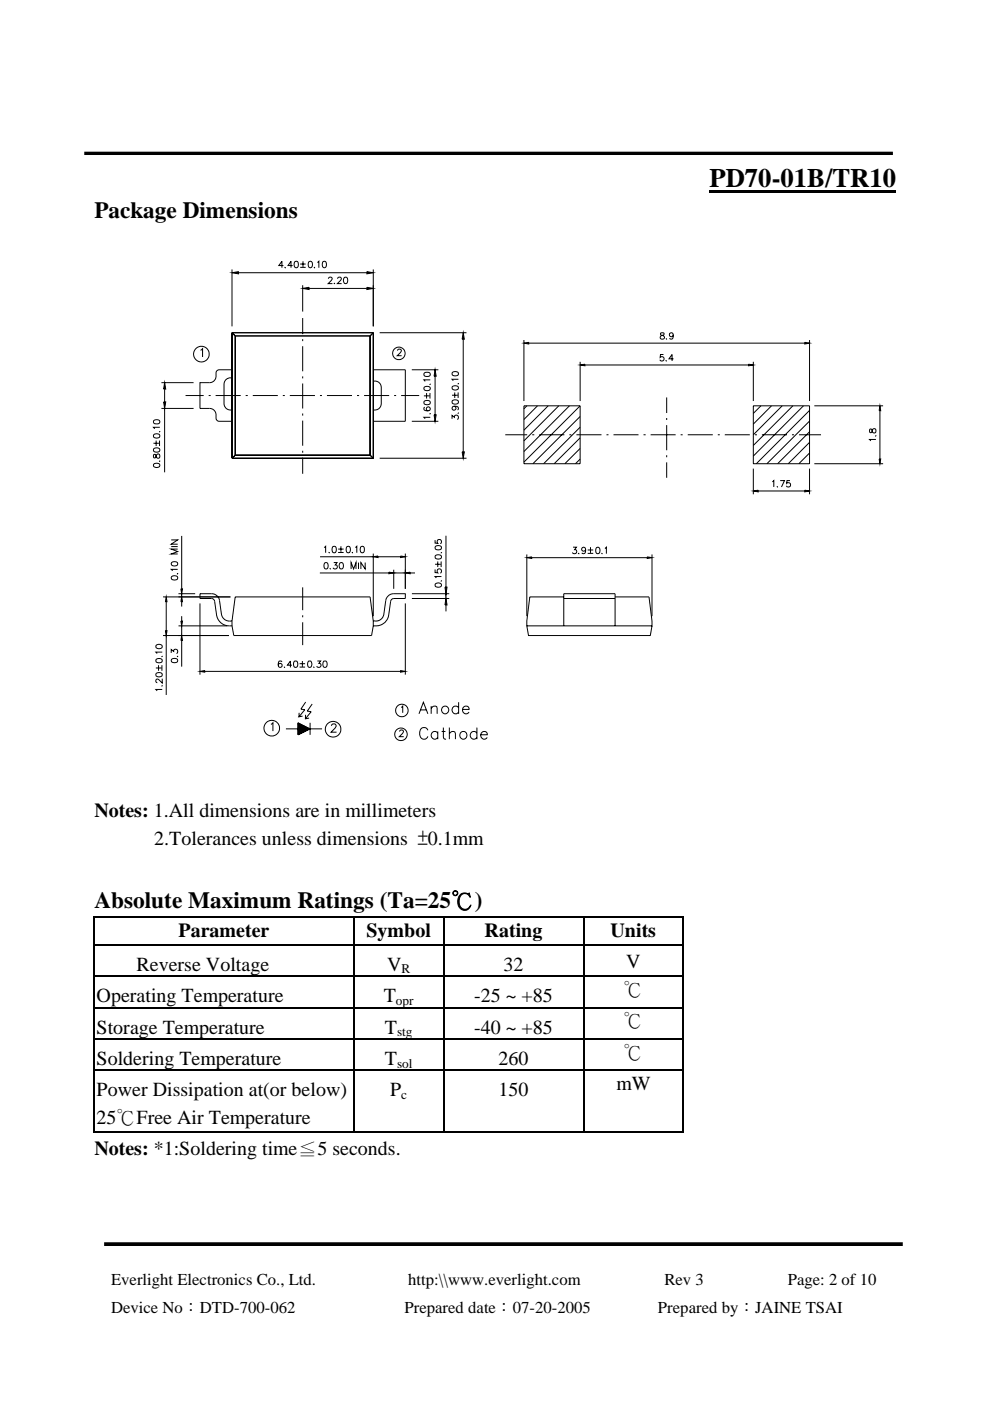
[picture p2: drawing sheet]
<svg xmlns="http://www.w3.org/2000/svg" width="210mm" height="297mm" viewBox="0 0 210 297" stroke-linecap="round" stroke-linejoin="round" font-family="sans-serif">
<path d="M22.1 263.8h169.3" fill="none" stroke="#000" stroke-width=".79" stroke-linecap="butt"/>
<path d="M24.2 48h167.3v113.8h-167.3z" fill="#fff"/>
<path d="M24.2 161.8h167.3" fill="none" stroke="#fff" stroke-width=".21"/>
<g fill="none" stroke="#000" stroke-width=".21">
<path d="M49.2 57.8l1.4-.2v.5zM49.2 57.1v12.1M50.6 57.8h27.2M60.1 56.3h-1l.7-.9v1.4M60.5 56.6v.1M62 56.3h-.9l.6-.9v1.4M62.5 55.5l.2-.1a.71 .71 0 0 1 .6 .7 .71 .71 0 0 1-.6 .7 .9 .9 0 0 1-.2-1.3zM63.6 56h1.2M63.6 56.7h1.2M64.2 55.4v1.2M65.5 55.5l.2-.1a.71 .71 0 0 1 .6 .7 .71 .71 0 0 1-.6 .7 .9 .9 0 0 1-.2-1.3zM66.7 56.6l.1 .1"/>
<path d="M67.3 55.6l.3-.2v1.4M68.5 55.5l.2-.1a.72 .72 0 0 1 .5 .7 .72 .72 0 0 1-.5 .7 .9 .9 0 0 1-.2-1.3zM69.6 59.1l.3-.3h.4l.1 .2-.2 .5-.6 .6h.9M71.6 59.1l.3-.3h.3l.2 .2-.2 .5-.7 .6h.9M73 58.8h.2a.72 .72 0 0 1 .5 .6 .72 .72 0 0 1-.5 .7h-.2l-.2-.6zM77.8 57.6l1.3 .2-1.3 .3zM79.1 57.1v12.1M42.5 74.3l.4-.4v1.8M49.2 70.5h29.9v26.7h-29.9zM49.2 78.4l-3 .1-.4 .4v.9a1.4 1.4 0 0 1-1.4 1.3h-2v5.5h2a1.37 1.37 0 0 1 1.4 1.3v1l.4 .4h3M49.2 70.5l.7 .7-.7-.7M49.2 70.5h29.9"/>
<path d="M49.2 70.5v26.7M49.9 71.2h28.6v25.3h-28.6zM64.2 61.2l1.3-.3v.5zM64.2 60.5v5.6M64.2 67.4v3.4M64.2 71.9v.4M64.2 73.4v5.3M64.2 79.8v.4M65.5 61.2h12.3M71 60v.1M77.8 60.9l1.3 .3-1.3 .2zM79.1 70.5l-.6 .7 .6-.7"/>
<path d="M79.1 70.5v26.7M79.1 78.4h6.8v10.9h-6.8M80.5 70.5h18.4M84.3 74.3l.1-.2 .4-.1 .3 .4-.9 1h1M87.3 78.4h5.6M89.9 79.1l.5-.2a.58 .58 0 0 1 .8 .4 .7 .7 0 0 1-.6 .5 .7 .7 0 0 1-.7-.5zM92.2 78.4l.3 1.4h-.5zM92.2 79.8v8.1M95.9 79l.5-.2a.61 .61 0 0 1 .8 .4 .7 .7 0 0 1-.7 .5 .7 .7 0 0 1-.7-.5zM98.2 70.5l.2 1.4h-.4zM98.2 71.9v23.9M111.1 72.7l1-.1v.3z"/>
<path d="M111.1 72.1v12.9M112.1 72.7h58.5M123 77.4l1-.2v.4zM123 76.7v8.3M124 77.4h34.7M140.1 70.6v.4l.6 .2 .2 .3a.44 .44 0 0 1-.5 .4 .44 .44 0 0 1-.4-.6l.8-.4-.1-.3zM140.7 75.2h-.7v.6a.48 .48 0 0 1 .7 0 .48 .48 0 0 1-.1 .7 .48 .48 0 0 1-.7-.2M141.3 76.4v.1M141.3 71.8h.1M142.7 71a.41 .41 0 0 1-.5 .3 .41 .41 0 0 1-.2-.6 .41 .41 0 0 1 .7 0v.3a.64 .64 0 0 1-.5 .9l-.2-.2M142.8 76.1h-1l.7-.9v1.3M158.7 77.2l1 .2-1 .2z"/>
<path d="M159.7 76.7v8.3M159.7 77.4h.1M170.6 72.6l1 .1-1 .2zM171.6 72.1v12.9M32.5 94h1.2M32.6 98.4l.5-.2a.58 .58 0 0 1 .8 .5 .72 .72 0 0 1-.7 .4 .72 .72 0 0 1-.7-.5zM32.6 96.4v.6h.4a.56 .56 0 0 1 .2-.6 .56 .56 0 0 1 .6 0v.6a.56 .56 0 0 1-.6 0 .56 .56 0 0 1-.2-.6zM32.6 95.1l.5-.1a.58 .58 0 0 1 .8 .5 .73 .73 0 0 1-.7 .4 .73 .73 0 0 1-.7-.6zM32.6 92.2l.5-.2a.58 .58 0 0 1 .8 .5 .72 .72 0 0 1-.7 .4 .72 .72 0 0 1-.7-.5zM32.6 89.2l.5-.2a.58 .58 0 0 1 .8 .5 .74 .74 0 0 1-.7 .4 .74 .74 0 0 1-.7-.5zM33.1 93.4v1.2M33.8 97.7h.1"/>
<path d="M33.8 91.4v.1M33.8 93.4v1.2M33.9 90.6h-1.4l.3 .3M34.2 86.6h6.8M34.2 81.1h6.8M34.7 85.2h.4l-.2 1.4zM34.9 81.1l.2 1.4h-.4zM34.9 82.5v2.7M34.9 86.6v13.5M39.3 83.9h3.9M44.2 83.9h.5M45.7 83.9h5.3"/>
<path d="M49.2 97.2l.7-.7-.7 .7M49.2 80.1h-.3a1.33 1.33 0 0 0-1.4 1.4v4.1a1.37 1.37 0 0 0 1.2 1.3h.5M49.2 97.2h29.9M49.9 96.5v-25.3h28.6v25.3M49.9 96.5h28.6M49.9 86.9h.1M52.1 83.9h.4M53.6 83.9h5.3M60 83.9h.4M61.4 83.9h5.4M64.2 81.3v5.3M64.2 87.7v.4"/>
<path d="M64.2 89.2v5.3M64.2 95.6v.4M64.2 97.1v3.4M67.8 83.9h.5M69.3 83.9h5.3M75.7 83.9h.4M77.2 83.9h5.3M78.5 96.5l.6 .7M79.1 80.8h.4a1.33 1.33 0 0 1 1.3 1.3v3.5a1.38 1.38 0 0 1-1.2 1.3h-.5M80.5 97.2h18.4M83.6 83.9h.4M85 83.9h3.9"/>
<path d="M87.3 89.3h5.6M89.9 83.9h1.1M89.9 85.1l.5-.2a.58 .58 0 0 1 .8 .5 .73 .73 0 0 1-.7 .4 .73 .73 0 0 1-.6-.5zM89.9 82.1l.5-.2a.58 .58 0 0 1 .8 .5 .72 .72 0 0 1-.7 .4 .72 .72 0 0 1-.6-.5zM90.1 86.3l-.2 .1a.67 .67 0 0 0 .5 .8 .67 .67 0 0 0 .8-.5 .42 .42 0 0 0-.4-.4 .42 .42 0 0 0-.4 .4 .42 .42 0 0 0 .4 .4M90.4 83.3v1.2M91.2 87.6l-.1 .1M91.2 81.4h-.1M91.2 83.3v1.2M91.2 88.5h-1.3l.2 .3M91.2 80.5h-1.3l.2 .4M92 87.9h.5l-.3 1.4z"/>
<path d="M95.8 88.8v-.7l.6 .4a.46 .46 0 0 1 .7-.4 .46 .46 0 0 1-.2 .8M95.8 83.8h1.2M95.9 85l.5-.2a.62 .62 0 0 1 .8 .4 .7 .7 0 0 1-.7 .5 .7 .7 0 0 1-.7-.5zM95.9 82l.5-.2a.62 .62 0 0 1 .8 .4 .7 .7 0 0 1-.7 .5 .7 .7 0 0 1-.7-.5zM96.3 86.1a.42 .42 0 0 1 .4 .6 .42 .42 0 0 1-.7 .2 .42 .42 0 0 1 0-.7l.3-.1a.64 .64 0 0 1 .9 .6l-.2 .2M96.4 83.2v1.2M97.1 87.5v.1M97.1 81.3h.1M97.1 83.2v1.2M97.2 80.4h-1.4l.3 .3M98 95.8h.4l-.2 1.4zM107.1 92.2h4.7"/>
<path d="M111.1 86h11.9v12.3h-11.9zM111.7 86l-.6 .7M112.8 92.2h.5M114 86l-2.9 2.9M114.3 92.2h5.4M116.2 86l-5.1 5.2M118.5 86l-7.4 7.5M120.7 92.2h.4M120.7 86l-9.6 9.7M122.2 92.2h5.3M123 86l-11.9 12M123 88.3l-10 10"/>
<path d="M123 90.6l-7.7 7.7M123 92.8l-5.5 5.5M123 95.1l-3.2 3.2M123 97.3l-1 1M128.6 92.2h.4M130.1 92.2h5.3M136.4 92.2h.5M137.9 92.2h5.4M141.4 84.3v3.3M141.4 88.6v.4M141.4 90.1v5.4M141.4 96.5v.4"/>
<path d="M141.4 98v3.3M144.3 92.2h.4M145.8 92.2h5.3M152.2 92.2h.4M153.7 92.2h5.3M159.7 86h11.9v12.3h-11.9zM159.7 99.4v5.4M160.1 92.2h.4M161.3 86l-1.6 1.7M161.5 92.2h5.4M163.6 86l-3.9 3.9M165.8 86l-6.1 6.2"/>
<path d="M167.9 92.2h.5M168.1 86l-8.4 8.4M169.4 92.2h4.7M170.3 86l-10.6 10.7M171.6 99.4v5.4M171.6 87l-11.2 11.3M171.6 89.3l-9 9M171.6 91.5l-6.7 6.8M171.6 93.8l-4.5 4.5M171.6 96.1l-2.2 2.2M172.7 86h14.5M172.7 98.3h14.5"/>
<path d="M184.4 91v.7h.3l.3-.6 .3-.2a.48 .48 0 0 1 .4 .4 .48 .48 0 0 1-.2 .5l-.5-.2-.2-.6zM185.7 92.3l-.1 .1M185.7 93.2h-1.3l.2 .3M186.4 97.3h.3l-.1 1zM186.6 86l.1 1.1h-.3zM186.6 87.1v10.2M36.3 114.5h1.4l-1.4 .9h1.4M36.3 115.9h1.4M36.4 119.3l.5-.2a.62 .62 0 0 1 .8 .4 .71 .71 0 0 1-.7 .5 .71 .71 0 0 1-.7-.5zM37.7 116.4h-1.4l1.4 .5-1.4 .6h1.4M38.5 113.6v11.2M67.9 118h11.2"/>
<path d="M68.7 116.1l.3-.3v1.4M68.9 119.3h.2a.7 .7 0 0 1 .5 .7 .7 .7 0 0 1-.5 .6 .88 .88 0 0 1-.2-1.3zM69.8 117.1h.1M70.6 115.9l.2-.1a.71 .71 0 0 1 .5 .7 .71 .71 0 0 1-.5 .7 .9 .9 0 0 1-.2-1.3zM70.8 119.3h.7l-.4 .5a.46 .46 0 0 1 .3 .7 .46 .46 0 0 1-.8-.1M71.7 116.4h1.2M71.7 117.1h1.2M72.1 119.3h.2a.7 .7 0 0 1 .5 .7 .7 .7 0 0 1-.5 .6 .84 .84 0 0 1-.2-1.3zM72.3 115.8v1.2M73.6 115.9l.2-.1a.71 .71 0 0 1 .5 .7 .71 .71 0 0 1-.5 .7 .9 .9 0 0 1-.2-1.3zM74.7 117.1h.1M75.3 116.1l.3-.3v1.4"/>
<path d="M76 119.3v1.3M76.6 115.9l.2-.1a.72 .72 0 0 1 .5 .7 .72 .72 0 0 1-.5 .7 .9 .9 0 0 1-.2-1.3zM77.4 119.3v1.3l-.9-1.3v1.3M79.1 118l1.1-.1v.3zM79.1 117.4v13.2M80.2 118h4.7M84.9 117.9l1 .1-1 .2zM85.9 117.4v7.4M85.9 118h.1M92.2 114.5v.6l.6 .1a.48 .48 0 0 1 0-.7 .48 .48 0 0 1 .7 .1 .48 .48 0 0 1-.2 .7M92.2 119.6h1.2M92.3 117.8l.5-.2a.58 .58 0 0 1 .8 .6 .73 .73 0 0 1-.7 .3 .73 .73 0 0 1-.7-.5z"/>
<path d="M92.3 115.9l.5-.2a.58 .58 0 0 1 .8 .5 .72 .72 0 0 1-.7 .4 .72 .72 0 0 1-.7-.5zM92.8 119v1.2M93.5 117.1v.1M93.5 119v1.2M94.6 113.6v10.9M111.7 118.2l1-.1v.3zM111.7 117.6v13M112.7 118.2h24.5M121.5 116h.7l-.4 .5a.46 .46 0 0 1 .4 .8 .46 .46 0 0 1-.8-.2M122.7 117.3h.1M124.2 116.5a.42 .42 0 0 1-.6 .3 .42 .42 0 0 1-.2-.6 .42 .42 0 0 1 .7 0l.1 .3a.64 .64 0 0 1-.6 .9l-.2-.2M124.6 116.6h1.2"/>
<path d="M124.6 117.3h1.2M125.2 116v1.2M126.5 116.1a.42 .42 0 0 1 .6 .2l.1 .3a.61 .61 0 0 1-.4 .8h-.1a.88 .88 0 0 1-.2-1.3zM127.7 117.3h.1M128.2 116.3l.4-.3v1.4M137.2 118.1l1 .1-1 .2zM138.2 117.6v13M159.7 104.1l1.1-.2v.4zM160.8 104.1h9.8M163.7 102.2l.4-.3v1.4M164.8 103.1l.1 .1M165.4 101.9h.9l-.6 1.4"/>
<path d="M167.5 101.9h-.6l-.1 .6a.48 .48 0 0 1 .7 0 .48 .48 0 0 1-.1 .7 .48 .48 0 0 1-.7-.2M170.6 103.9l1 .2-1 .2zM33.1 139.8l.5-.2a.62 .62 0 0 1 .8 .4 .7 .7 0 0 1-.7 .5 .7 .7 0 0 1-.7-.5zM33.1 136.8a.67 .67 0 0 1 .8-.2 .67 .67 0 0 1 .4 .7 .67 .67 0 0 1-.8 .3 .67 .67 0 0 1-.4-.8zM34.3 139.1h.1M34.4 138.3h-1.4l.3 .3M34.6 126.6h14.3M34.6 134.7h13.9M35.1 133.7h.3l-.2 1zM35.2 126.6l.2 1h-.3zM35.2 127.6v6.1M35.2 134.7v12.6"/>
<path d="M36.3 138.4v-.7l.5 .4a.46 .46 0 0 1 .8-.3 .46 .46 0 0 1-.2 .8M36.4 122.3l.5-.2a.62 .62 0 0 1 .8 .3 .71 .71 0 0 1-.7 .6 .71 .71 0 0 1-.7-.6zM36.4 139.8l.5-.2a.61 .61 0 0 1 .8 .4 .72 .72 0 0 1-.7 .5 .72 .72 0 0 1-.7-.5zM37.6 121.6h-.1M37.6 139.1h-.1M37.7 120.7h-1.4l.3 .3M37.8 132.7h10.4M37.8 125.9h3.6M38.4 124.8h.3l-.2 1.1zM38.4 131.7h.3l-.2 1zM38.5 126.6l.2 1h-.3zM38.5 134.7l.2 1.1h-.3z"/>
<path d="M38.5 125.9v.7M38.5 127.6v1M38.5 130.6v1.1M38.5 132.7v2M38.5 135.8v5.6M42.4 127.9v15.1M49.2 131.7h-.6a1.72 1.72 0 0 1-1.7-1.5l-.4-2.9a1.69 1.69 0 0 0-1.6-1.4h-2.5v1h2.4l.5 .1 .2 .5 .4 2.8a2.72 2.72 0 0 0 2.7 2.4h.6M49.2 131.7v1l.4 2h29.2l.3-2M49.2 131.7l.7-5.1h28.6l.6 5.1v1M64.2 124.5v4.9M64.2 130.5v.4M64.2 131.9v4.9"/>
<path d="M67.8 121.5h14.6M70 120.5l.1 .1M74.4 120.6v-1.3l.6 1.3 .5-1.3v1.3M82.4 121.3l1.1 .2-1.1 .1zM83.5 120.8v4M83.5 121.5h2.5M85.9 125.9v1h-2.4l-.5 .2-.6 3.2a2.67 2.67 0 0 1-2.7 2.4h-.6M85.9 121.5l1.1-.2v.3zM85.9 127.9v15.1M86 125.9h-2.5a1.72 1.72 0 0 0-1.7 1.4l-.4 3-.3 .6-.4 .5-.6 .2h-1M87 121.5h1M87.3 125.9h7.9"/>
<path d="M87.3 126.9h7.9M92.2 120.7v.7l.6 .1a.48 .48 0 0 1 0-.8 .48 .48 0 0 1 .7 .1 .48 .48 0 0 1-.2 .7M92.3 123.8a.67 .67 0 0 1 .8-.3 .67 .67 0 0 1 .4 .8l-.5 .2a.58 .58 0 0 1-.8-.5zM93.5 123.1h.1M93.6 122.2h-1.4l.3 .4M94.3 124.5h.5l-.2 1.4zM94.6 126.9l.2 1.4h-.5zM94.6 125.9v1M94.6 128.3v1.3M111.7 131.7v1l.4 2h25.8l.3-2M111.7 132.7h18.7M111.7 131.7h.1"/>
<path d="M119.5 126.6h-7.2l-.6 5.1M119.5 132.7v-6.8h10.9v6.8M119.5 126.9h10.9M130.4 126.6h7.2l.6 5.1v1h-7.8M33 141.6h1.2M33.1 142.8l.5-.2a.62 .62 0 0 1 .8 .4 .7 .7 0 0 1-.7 .5 .7 .7 0 0 1-.7-.5zM33.6 141v1.2M34.3 145.3v.1M34.3 141v1.2M34.4 146.2h-1.4l.3 .3M34.4 143.9v.9l-.9-.8h-.2l-.3 .2v.3l.4 .2M42.4 142.3l1-.1v.3z"/>
<path d="M43.4 142.3h41.5M57.4 153.6l.5-.4v1.8M59.8 140.3l-.1-.1a.68 .68 0 0 0-.8 .5 .68 .68 0 0 0 .5 .8 .43 .43 0 0 0 .4-.4 .43 .43 0 0 0-.3-.5 .43 .43 0 0 0-.5 .4M60.3 141.4h.1M60.6 154.5h7.7M61.9 141h-1l.7-.9v1.4M62.4 140.2l.2-.1a.7 .7 0 0 1 .5 .7 .7 .7 0 0 1-.5 .7 .9 .9 0 0 1-.2-1.3zM63.2 153.3v.1M63.3 153.3l-.1 .1M63.4 153.4l-.2 .1M63.4 151.1v.9M63.4 153.4l-.2 .2"/>
<path d="M63.5 153.4l-.3 .3M63.5 140.7h1.2M63.5 141.4h1.2M63.6 153.4l-.4 .4M63.6 153.5l-.4 .4M63.7 153.5l-.5 .5M63.7 153.5l-.5 .6M63.8 153.6l-.6 .6M63.9 153.6l-.7 .7M64 153.6l-.8 .8M64 153.7l-.8 .8M64.1 153.7l-.9 .9"/>
<path d="M64.1 140.1v1.2M64.2 153.7l-1 1M64.2 153.8l-1 1M64.3 153.8l-1.1 1.1M64.3 153.8l-1.1 1.2M64.4 153.9l-1.2 1.2M64.5 153.9l-1.3 1.3M64.5 153.9l-1.3 1.4M64.6 153.9l-1.4 1.4M64.6 154l-1.4 1.4M64.7 154l-1.5 1.5M64.7 154.1l-1.5 1.5"/>
<path d="M64.8 151.6l-.1 .8 .8-.1M64.8 148.8l-1 1.5 .8 .2-1.2 1.5 .8-.2M64.8 154.1l-1.6 1.6M64.9 154.1l-1.7 1.7M64.9 154.1l-1.6 1.6M65 154.2l-1.5 1.4M65 154.2l-1.3 1.4M65.1 154.2l-1.2 1.3M65.2 154.2l-1.1 1.2M65.2 154.3l-1 1M65.3 154.3l-.9 .9M65.3 154.3l-.7 .8"/>
<path d="M65.4 140.2a.68 .68 0 0 1 .8 .5 .68 .68 0 0 1-.5 .8h-.1a.9 .9 0 0 1-.2-1.3zM65.4 154.4l-.6 .6M65.5 154.4l-.5 .5M65.5 154.4l-.4 .4M65.6 154.5l-.3 .2M65.7 154.5l-.2 .1M65.7 154.5v.1M65.7 153.2v2.6M65.7 154.5l-2.5-1.3v2.6M65.7 154.5l-2.5 1.3M66.2 149.3l-1 1.5 .8 .1-1.3 1.5M66.6 141.4h.1"/>
<path d="M67.3 140.1h.7l-.4 .6a.46 .46 0 0 1 .3 .7 .46 .46 0 0 1-.8-.2M68.6 140.2l.2-.1a.7 .7 0 0 1 .6 .7 .7 .7 0 0 1-.6 .7 .9 .9 0 0 1-.2-1.3zM70.3 153.9l.1-.3 .6-.1 .3 .5-1.1 1.2h1.2M84.7 155.1l.3-.3h.4l.1 .2-.2 .5-.6 .7h.9M84.9 142.2l1 .1-1 .2zM85 150l.4-.3v1.4M88.8 151.3l1-2.4 .9 2.4M89.2 150.5h1.2M90.7 154.8a.9 .9 0 0 0-1-.5 .9 .9 0 0 0-.7 .9 1.06 1.06 0 0 0 .2 1.2 1.06 1.06 0 0 0 1.2 .2l.3-.5M91.4 150.2l.6-.5 .6 .1 .1 1.5M91.4 149.7v1.6M92.8 155.4a.78 .78 0 0 0-1.1-.1 .78 .78 0 0 0 0 1.2 .78 .78 0 0 0 1.1-.1"/>
<path d="M92.8 155.1v1.6M93.6 155.1h.8M94 154.3v2l.1 .3 .5 .1M95.3 155.5l.5-.4 .6 .1 .2 1.5M95.3 154.3v2.4M97.2 150.1a.78 .78 0 0 0-1.1-.2 .78 .78 0 0 0 0 1.2 .78 .78 0 0 0 1.1-.1M97.2 148.9v2.4M98.1 150.4h1.4a.75 .75 0 0 0-1.1-.6 .75 .75 0 0 0-.2 1.2 .74 .74 0 0 0 1.3 0M101.1 155.4a.79 .79 0 0 0-1.2-.1 .79 .79 0 0 0 0 1.2 .79 .79 0 0 0 1.2-.1M101.1 154.3v2.4M101.9 155.8h1.4a.75 .75 0 0 0-1-.6 .75 .75 0 0 0-.3 1.2 .72 .72 0 0 0 1.3 0"/>
<circle cx="42.7" cy="75.1" r="1.65"/>
<circle cx="84.6" cy="74.9" r="1.32"/>
<circle cx="57.6" cy="154.4" r="1.66"/>
<circle cx="70.6" cy="154.6" r="1.65"/>
<circle cx="85" cy="155.7" r="1.33"/>
<circle cx="85.2" cy="150.6" r="1.33"/>
<circle cx="94.4" cy="150.5" r=".8"/>
<circle cx="98.2" cy="155.9" r=".81"/>
</g>
<g fill="#000">
<path d="M49.2 57.8l1.4-.2v.5zM77.8 57.6l1.3 .2-1.3 .3zM64.2 61.2l1.3-.3v.5zM77.8 60.9l1.3 .3-1.3 .2zM92.2 78.4l.3 1.4h-.5zM98.2 70.5l.2 1.4h-.4zM111.1 72.8l1-.2v.3zM123 77.4l1-.2v.4zM158.7 77.2l1 .2-1 .2zM170.6 72.6l1 .2-1 .1zM34.9 81.1l.2 1.4h-.4zM34.7 85.2h.4l-.2 1.4z"/>
<path d="M92 87.9h.5l-.3 1.4zM98 95.8h.4l-.2 1.4zM186.6 86l.1 1.1h-.3zM186.4 97.3h.3l-.1 1zM79.1 118l1.1-.1v.3zM84.9 117.9l1 .1-1 .2zM111.7 118.2l1-.1v.3zM137.2 118.1l1 .1-1 .2zM159.7 104.1l1.1-.2v.4zM170.6 103.9l1 .2-1 .2zM35.2 126.6l.2 1h-.3zM35.1 133.7h.3l-.2 1z"/>
<path d="M38.5 126.6l.2 1h-.3zM38.4 124.9h.3l-.2 1zM38.4 131.7h.3l-.2 1zM38.5 134.7l.2 1.1h-.3zM82.4 121.3l1.1 .2-1.1 .1zM85.9 121.5l1.1-.2v.3zM94.6 126.9l.2 1.4h-.5zM94.3 124.5h.5l-.2 1.4zM42.4 142.3l1-.1v.3zM84.9 142.2l1 .1-1 .2z"/>
</g>
<g fill="#000">
<path d="M150.4 40.2h39.6v.6h-39.6zM19.9 194.3h.2v.3h-.2zM74.9 194.3h.3v.3h-.3zM94 194.3h.2v.3h-.2zM123.6 194.3h.2v.3h-.2zM144.8 194.3h.2v.3h-.2zM144.8 194.3h.2v.2h-.2zM19.9 200.2h.2v.3h-.2zM19.9 206.8h.2v.3h-.2zM19.9 213.5h.2v.3h-.2zM74.9 200.2h.3v.3h-.3zM74.9 206.8h.3v.3h-.3z"/>
<path d="M74.9 213.5h.3v.3h-.3zM94 200.2h.2v.3h-.2zM94 206.8h.2v.3h-.2zM94 213.5h.2v.3h-.2zM123.6 200.2h.2v.3h-.2zM123.6 206.8h.2v.3h-.2zM123.6 213.5h.2v.3h-.2zM144.8 200.2h.2v.3h-.2zM144.8 206.8h.2v.3h-.2zM144.8 213.5h.2v.3h-.2zM19.9 220.1h.2v.3h-.2zM19.9 226.8h.2v.3h-.2z"/>
<path d="M74.9 220.1h.3v.3h-.3zM74.9 226.8h.3v.3h-.3zM94 220.1h.2v.3h-.2zM94 226.8h.2v.3h-.2zM123.6 220.1h.2v.3h-.2zM123.6 226.8h.2v.3h-.2zM144.8 220.1h.2v.3h-.2zM144.8 226.8h.2v.3h-.2zM144.8 239.8h.2v.2h-.2z"/>
</g>
<g fill="none" stroke="#000" stroke-width=".25">
<path d="M19.9 194.4h55M20 194.6v5.6M75 194.6v5.6M75.2 194.4h18.8M94.1 194.6v5.6M94.2 194.4h29.4M123.7 194.6v5.6M123.8 194.4h21M144.9 194.6v5.6M20 200.5v6.3M20 207.1v6.4M20 213.8v6.3"/>
<path d="M20.1 200.3h54.8M20.1 207h54.8M20.1 213.6h54.8M75 200.5v6.3M75 207.1v6.4M75 213.8v6.3M75.2 200.3h18.8M75.2 207h18.8M75.2 213.6h18.8M94.1 200.5v6.3M94.1 207.1v6.4M94.1 213.8v6.3"/>
<path d="M94.2 200.3h29.4M94.2 207h29.4M94.2 213.6h29.4M123.7 200.5v6.3M123.7 207.1v6.4M123.7 213.8v6.3M123.8 200.3h21M123.8 207h21M123.8 213.6h21M144.9 200.5v6.3M144.9 207.1v6.4M144.9 213.8v6.3"/>
<path d="M19.9 239.9h55M20 220.4v6.4M20 227.1v12.9M20.1 220.3h54.8M20.1 226.9h54.8M75 220.4v6.4M75 227.1v12.9M75.2 220.3h18.8M75.2 226.9h18.8M75.2 239.9h18.8M94.1 220.4v6.4M94.1 227.1v12.9"/>
<path d="M94.2 220.3h29.4M94.2 226.9h29.4M94.2 239.9h29.4M123.7 220.4v6.4M123.7 227.1v12.9M123.8 220.3h21M123.8 226.9h21M123.8 239.9h21M144.9 220.4v6.4M144.9 227.1v12.9"/>
</g>
<path d="M17.9 32.5h171.4" fill="none" stroke="#000" stroke-width=".71" stroke-linecap="butt"/>
<text font-size="5.7" x="150.4" y="39.6">PD70-01B/TR10</text>
<g font-size="4.9">
<text x="20" y="46.1">Package Dimensions</text>
<text x="20" y="192.6">Absolute Maximum Ratings (Ta=25℃)</text>
</g>
<g font-size="4.2">
<text x="20" y="173.2">Notes: 1.All dimensions are in millimeters</text>
<text x="32.7" y="179.1">2.Tolerances unless dimensions ±0.1mm</text>
<text x="37.8" y="198.6">Parameter</text>
<text x="77.7" y="198.6">Symbol</text>
<text x="102.8" y="198.6">Rating</text>
<text x="129.5" y="198.6">Units</text>
<text x="29" y="205.9">Reverse Voltage</text>
<text x="82.1" y="205.9">V</text>
<text x="106.8" y="205.9">32</text>
<text x="132.8" y="205.1">V</text>
<text x="20.5" y="212.5">Operating Temperature</text>
<text x="81.4" y="212.5">T</text>
<text x="100.5" y="212.5">-25 ~ +85</text>
<text x="132.2" y="211.1">℃</text>
<text x="20.5" y="219.2">Storage Temperature</text>
<text x="81.6" y="219.2">T</text>
<text x="100.5" y="219.2">-40 ~ +85</text>
<text x="132.2" y="217.8">℃</text>
<text x="20.5" y="225.8">Soldering Temperature</text>
<text x="81.6" y="225.8">T</text>
<text x="105.7" y="225.8">260</text>
<text x="132.2" y="224.4">℃</text>
<text x="20.5" y="232.5">Power Dissipation at(or below)</text>
<text x="82.7" y="232.5">P</text>
<text x="105.7" y="232.5">150</text>
<text x="130.7" y="231">mW</text>
<text x="20.5" y="238.3">25℃Free Air Temperature</text>
<text x="20" y="244.9">Notes: *1:Soldering time≦5 seconds.</text>
</g>
<g font-size="3.5">
<text x="23.6" y="272.4">Everlight Electronics Co., Ltd.</text>
<text x="86.6" y="272.4">http:\\www.everlight.com</text>
<text x="140.9" y="272.4">Rev 3</text>
<text x="167" y="272.4">Page: 2 of 10</text>
<text x="23.6" y="278.3">Device No：DTD-700-062</text>
<text x="85.8" y="278.3">Prepared date：07-20-2005</text>
<text x="139.5" y="278.3">Prepared by：JAINE TSAI</text>
</g>
<g font-size="2.8">
<text x="85.1" y="206.4">R</text>
<text x="83.9" y="213">opr</text>
<text x="84.2" y="219.7">stg</text>
<text x="84.2" y="226.3">sol</text>
<text x="85.1" y="233">c</text>
</g>
</svg>
